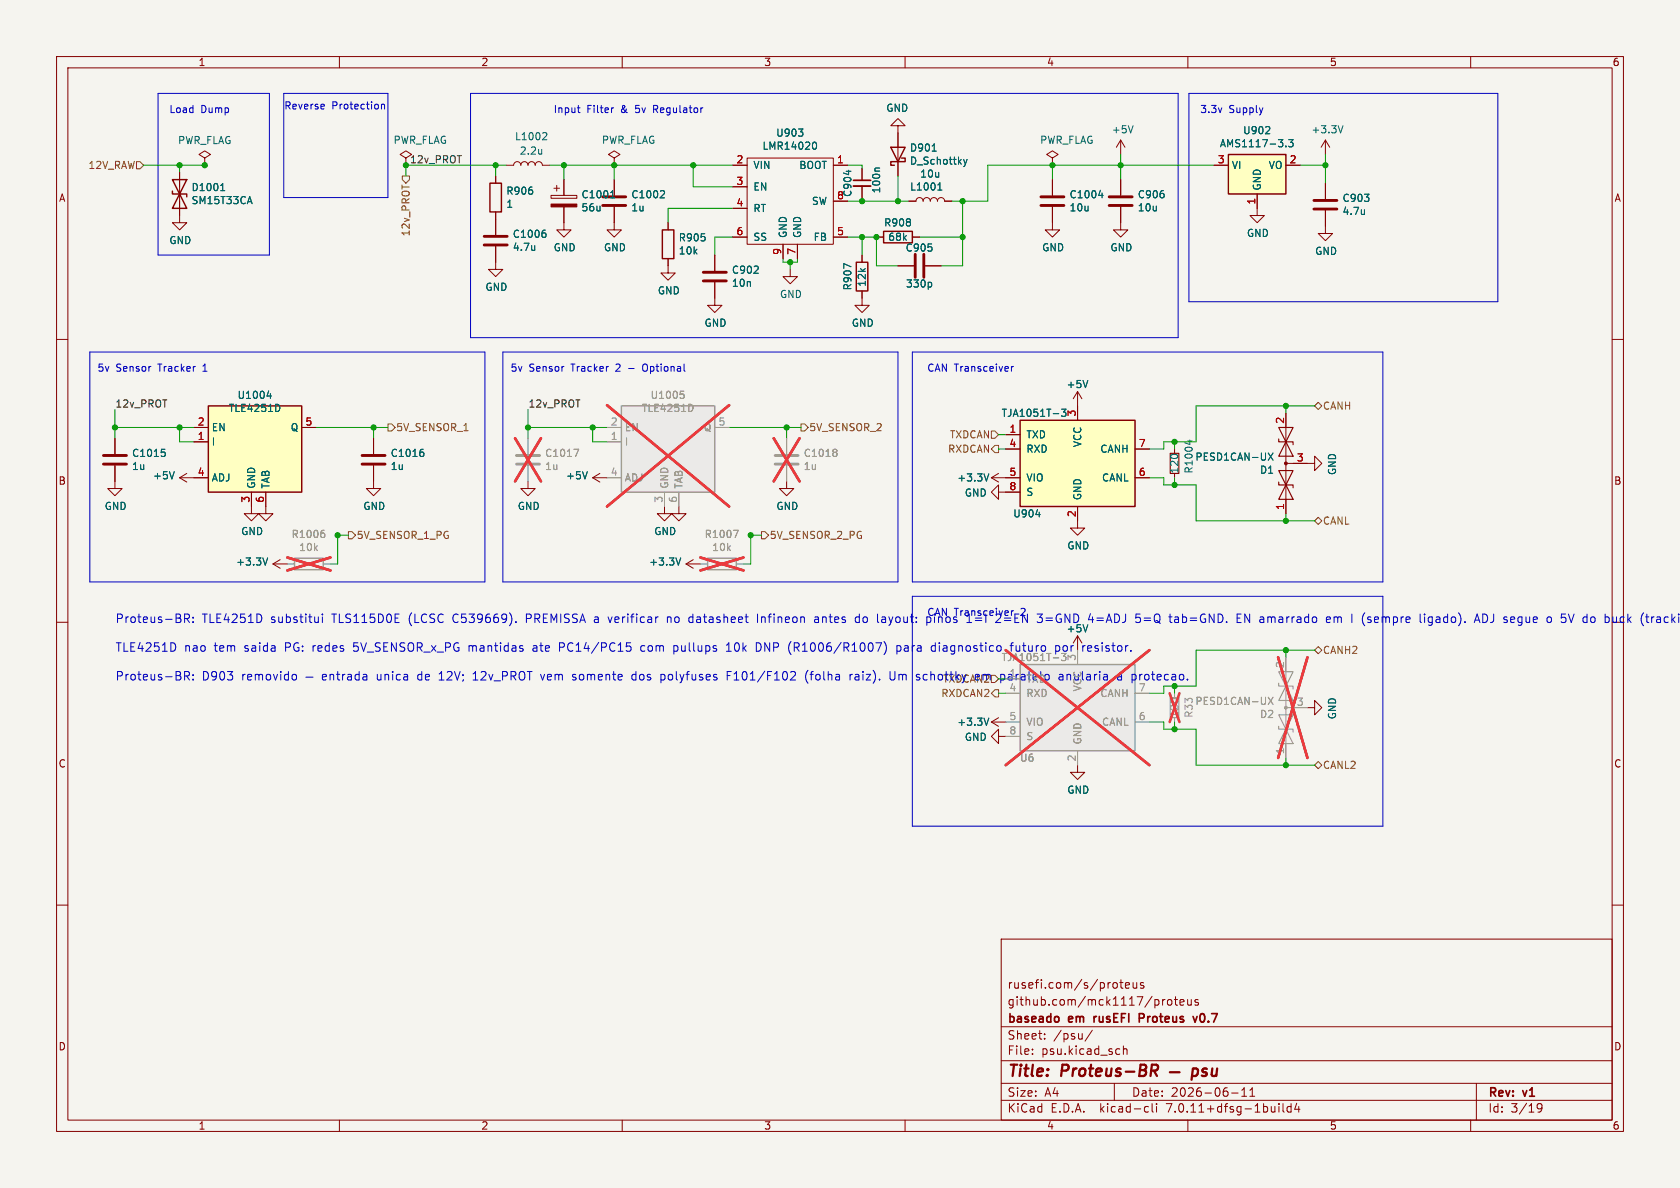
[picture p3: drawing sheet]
<svg xmlns="http://www.w3.org/2000/svg" width="297mm" height="210mm" viewBox="0 0 297 210" stroke-linecap="round" stroke-linejoin="round" font-family="sans-serif">
<path d="M0 0h297v210h-297z" fill="#f5f4ef" stroke="#f5f4ef" stroke-width=".18"/>
<g fill="none" stroke="#840000" stroke-width=".18">
<path d="M10 10h277v190h-277zM12 12h273v186h-273zM60 10v2M110 10v2M160 10v2M210 10v2M260 10v2M31.7 30.5v8.9h1.3l-1.3 1.2-1.2-1.2h1.2M36.2 27.9l1-.6-1-.6-1 .6 1 .6v1.3M36.2 29.2h.1M71.8 27.9l1-.6-1-.6-1.1 .6 1.1 .6v1.3M71.8 29.2h.1"/>
<path d="M87.6 31.1v1.3M87.6 37.5v4M89.5 29.2h1.3a.64 .64 0 0 1 .6-.6 .64 .64 0 0 1 .7 .6 .64 .64 0 0 1 .6-.6 .64 .64 0 0 1 .6 .6 .64 .64 0 0 1 .7-.6 .64 .64 0 0 1 .6 .6 .64 .64 0 0 1 .6-.6 .64 .64 0 0 1 .7 .6h1.3M97.4 34.5h4.6v.6h-4.6zM97.9 33.3h1M98.4 32.8v1M99.7 36.6v4h1.3l-1.3 1.3-1.3-1.3h1.3M99.7 31.8v2.7M108.6 36.6v4h1.3l-1.3 1.3-1.3-1.3h1.3M108.6 27.9l1-.6-1-.6-1 .6 1 .6v1.3M108.6 29.2h.1M108.6 31.8v2.7"/>
<path d="M118.1 39.4v1.2M129.5 29.2h2.6M129.5 33h2.6M129.5 36.8h2.6M132.1 27.9h15.2v15.3h-15.2zM147.3 35.6h2.6M147.3 29.2h2.6M152.4 29.8v2.1M152.4 32.9v2M158.7 22.2h1.3l-1.3-1.2-1.2 1.2h1.2v8.9M160.7 35.6h1.2a.64 .64 0 0 1 .7-.7 .64 .64 0 0 1 .6 .7 .64 .64 0 0 1 .6-.7 .64 .64 0 0 1 .7 .7 .64 .64 0 0 1 .6-.7 .64 .64 0 0 1 .6 .7 .64 .64 0 0 1 .7-.7 .64 .64 0 0 1 .6 .7h1.3M186.1 27.9l1-.6-1-.6-1.1 .6 1.1 .6v1.3"/>
<path d="M186.1 29.2h.1M186.1 36.6v4h1.2l-1.2 1.3-1.3-1.3h1.3M186.1 31.8v2.7M198.1 36.6v4h1.3l-1.3 1.3-1.3-1.3h1.3M198.1 24.8l-.7 1.2M198.1 24.8v2.5M198.1 31.8v2.7M198.1 24.8l.8 1.2M214.6 29.2h2.6M222.2 34.3v3.8h1.3l-1.3 1.3-1.2-1.3h1.2M227.3 29.2h2.6M234.3 37.2v4.1h1.3l-1.3 1.2-1.3-1.2h1.3"/>
<path d="M234.3 24.8l-.7 1.2M234.3 24.8v2.5M234.3 32.4v2.8M234.3 24.8l.8 1.2M10 60h2M87.6 43.6v4h1.3l-1.3 1.3-1.2-1.3h1.2M118.1 45.7v2.6h1.3l-1.3 1.2-1.3-1.2h1.3M126.4 49.9v4.1h1.2l-1.2 1.2-1.3-1.2h1.3M126.4 45.1v2.8M129.5 41.9h2.6M138.4 43.2v2.5M139.7 47.6v1.3h1.3l-1.3 1.3-1.3-1.3h1.3"/>
<path d="M141 43.2v2.5M147.3 41.9h2.6M152.4 51.4v2.6h1.3l-1.3 1.2-1.3-1.2h1.3M152.4 45.1v1.3M154.9 41.9h1.3M158.7 47h2.8M161.3 41.9h1.3M163.6 47h2.8M285 60h2M20.3 77.5v2.8M34.3 78.1h2.5M34.3 75.6h2.5"/>
<path d="M53.3 75.6h2.6M66 77.5v2.8M177.8 76.8h2.5M177.8 79.4h2.5M190.5 69.2v5.1M190.5 69.2l-.8 1.3M190.5 69.2l.8 1.3M200.7 79.4h2.5M207.6 79.4v.7M227.3 73v17.8M20.3 82.3v4.1h1.3l-1.3 1.2-1.3-1.2h1.3M31.7 84.5h5.1"/>
<path d="M31.7 84.5l1.3 .7M33 83.7l-1.3 .8M44.4 87v3.8h1.3l-1.3 1.3-1.2-1.3h1.2M47 87v3.8h1.3l-1.3 1.3-1.3-1.3h1.3M48.3 99.7h2.5M48.3 99.7l1.2 .8M49.5 98.9l-1.2 .8M66 82.3v4.1h1.3l-1.3 1.2-1.2-1.2h1.2M93.3 85.1v1.3h1.3l-1.3 1.2-1.2-1.2h1.2M104.8 84.5h2.5M104.8 84.5l1.2 .7M106 83.7l-1.2 .8"/>
<path d="M117.5 89.5v1.3h1.2l-1.2 1.3-1.3-1.3h1.3M120 89.5v1.3h1.3l-1.3 1.3-1.3-1.3h1.3M121.3 99.7l1.3 .8M121.3 99.7h2.5M122.6 98.9l-1.3 .8M139.1 85.1v1.3h1.2l-1.2 1.2-1.3-1.2h1.3M175.3 84.5l1.2 .7M175.3 84.5h5M176.5 87v-1.3l-1.2 1.3 1.2 1.3v-1.3h3.8M176.5 83.7l-1.2 .8M190.5 89.5v3.8h1.3l-1.3 1.3-1.3-1.3h1.3M200.7 84.5h2.5"/>
<path d="M207.6 83.7v.8M227.3 81.9h5.1v1.3l1.3-1.3-1.3-1.3v1.3M10 110h2M190.5 112.4l-.8 1.3M190.5 112.4v2.5M190.5 112.4l.8 1.3M175.3 127.6l1.2 .8M175.3 127.6h2.5M176.5 130.2v-1.3l-1.2 1.3 1.2 1.2v-1.2h1.3M176.5 126.9l-1.2 .7M190.5 135.3v1.2h1.3l-1.3 1.3-1.3-1.3h1.3M231.1 125.1h1.3v1.3l1.3-1.3-1.3-1.3v1.3"/>
<path d="M10 160h2M285 160h2M177 166h108v32h-108zM197.5 173.8v.8M198 173.7h.5M198.2 173.2v1.3l.3 .2M199 174.2l.7-.1-.1-.3-.4-.1-.2 .2v.7h.6M200.3 173.7l.1 .9 .3 .1 .3-.1M201 173.7v1M202.2 173.8l-.4-.1-.2 .2 .1 .2 .5 .2v.3h-.6M205.5 176.7v1M206 176.7l-.3 .1-.2 .2"/>
<path d="M206.5 176.8l.4-.1 .3 .3v.4l-.3 .3-.4-.1-.1-.2v-.4zM207.6 176.7h.6M207.8 176.2v1.3l.4 .2M208.6 177.2l.7-.1-.1-.3-.4-.1-.2 .2 .1 .7h.5M210 176.7v.9l.4 .1 .2-.1M210.6 176.7v1M211.8 176.8l-.3-.1-.3 .2 .1 .2 .5 .2v.3h-.6M60 198v2M110 198v2M160 198v2M177 194.5h108M177 191.5h108"/>
<path d="M177 187.5h108M177 181.5h108M182.5 186.3v.1M182.5 185.5v.1M184.7 183.6v.1M184.7 182.8v.1M193.1 182.1l-1.3 2M197 191.5v3M197.8 185.4l.2 .1M198 186.3l-.2 .1M198.6 184.9v1.5M198.6 185.5l.2-.1 .4 .1v.9"/>
<path d="M202.6 195.6l.4 .1M203 196.5l-.4 .1M203.7 195.1v1.3l.2 .2M204.5 195.1v.1M204.5 195.6v1M210 198v2M217.7 193.2h1.2M219.5 193.8h.9M219.5 192.7l.5-.4v1.5M221 193.8h.8M221 192.7l.4-.4v1.5M226.1 195.1v.1"/>
<path d="M226.1 195.6v1M226.8 195.1v1.3l.2 .2M228.2 195.7l-.4-.1-.3 .3v.4l.2 .2h.5M228.2 195.1v1.5M229.2 195l-.3 1.1h.9M229.6 195.6v1M260 198v2M261 191.5v6.5M271.7 195.4l.3-.3 .5 .1a.99 .99 0 0 1-.3 1.4h-.3M271.7 195.7l.3 .3h.5l.1-.3"/>
</g>
<path d="M203.6 188.2l1 .1a.58 .58 0 0 1-.3 1h-.8M204 189.3l.5 .9M206.8 189.5h1.7M210.9 189l.2-.1 .5 .1 .2 .3-.1 .5a.66 .66 0 0 1-1 .3M210.9 188.9l-.3 2M213.4 189a.49 .49 0 0 0-.8 .3v.1l.7 .2v.2l-.1 .3-.2 .1-.5-.1M214.3 188.9v1.2a.57 .57 0 0 0 .7-.1M215.2 188.9l-.2 1.3" fill="none" stroke="#840000" stroke-width=".4"/>
<path d="M150.9 31.9h3M187.1 179.8v.7M193.4 179.7v1M193.5 179.8l-.1 .2M202.1 179.3l-.7-.1v1.5M202.1 179.9l-.7 .1M210.9 179.7l.4 1 .3-1M212.2 179.5v.9" fill="none" stroke="#840000" stroke-width=".3"/>
<g fill="none" stroke="#006464" stroke-width=".18">
<path d="M39 33.7h.7M39.1 32.7l.3-.3v1.3M44.1 34.7l.5 1.3M95.8 26.4v.8M95.8 27.1l-.1 .1M96.1 23.4l.5 .1 .1 .3-.8 .9h.8M107.9 35h.8M108.1 34l.2-.3v1.3M117.2 33.7l.3 .2-.1 .3-.7 .8h.8M141.2 22.8h.7l-.4 .5M141.9 23.4v.6M143.8 25.2l.1-.1a.68 .68 0 0 1 .5 .7 .68 .68 0 0 1-.5 .6l-.1-.1"/>
<path d="M150 30.1v.8M155.5 29.7h-.6l-.2 .2M164.8 26.7h.7M165.8 33.6h.7M165.9 32.6l.3-.3v1.3M170.4 28.2l.3 .8M170.7 29l-.3 .5M171 28.2l-.3 .8M194.2 34.5h.8M194.8 34.1v.9M200.3 22.2l-.4 1.3M223.7 23.6h.8"/>
<path d="M224.4 22.5v.4M227.3 25.8v.2M227.8 24.7h.8l-.4 .5 .3 .1v.5l-.1 .2-.6-.2M237.4 22.2l-.4 1.3M241.2 37.1v.8M241.2 37.8v.1M94.5 43.4v.9M94.5 44.1v.1M96.2 40.7h.2M96.3 41.2l.2 .2v.3l-.2 .3M150.4 47.2l-1.2-.6v.9M164.5 49.9l.2 .2v.4l-.2 .2"/>
<path d="M28.6 79.4h.6M29 79.9l.2 .2v.3l-.2 .3M47.2 70h.8M47.8 69.6v.8M49.2 71.5l.3 .5-.3 .7M74.6 79.4h.2M74.7 79.9l.2 .2v.3l-.2 .3M187.7 72.3h.7l-.4 .5 .3 .1 .1 .2M188.4 73.4l-.2 .2-.5-.1M192.3 67.3l-.4 1.2M209.9 78h.9M210.3 77.8v.8"/>
<path d="M30.8 83.4l-.4 1.3M47.3 98.6l-.4 1.3M103.8 83.4l-.4 1.3M120.3 98.6l-.4 1.3M174.8 83.8l-.4 1.2M183.1 91h.8M224.2 80.1l.9 1.3M225.1 80.1l-.9 1.3M192.3 110.4l-.4 1.3M174.8 126.9l-.4 1.3"/>
</g>
<path d="M91.3 82h4.1M91.3 80.5h4.1M137 82h4.1M137 80.5h4.1" fill="none" stroke="#9c9b98" stroke-width=".51"/>
<g fill="none" stroke="#9c9b98" stroke-width=".18">
<path d="M93.3 77.5v2.8M107.3 78.1h2.6M107.3 75.6h2.6M126.4 75.6h2.5M139.1 77.5v2.8M50.8 99.7h1.3M57.1 99.7h1.3M93.3 82.3v2.8M107.3 84.5h2.6M117.5 87v2.5M120 87v2.5M123.8 99.7h1.3"/>
<path d="M130.2 99.7h1.2M139.1 82.3v2.8M190.5 114.9v2.6M227.3 116.2v17.8M177.8 120h2.5M177.8 122.6h2.5M177.8 127.6h2.5M177.8 130.2h2.5M190.5 132.7v2.6M200.7 122.6h2.5M200.7 127.6h2.5M207.6 122.6v.7"/>
<path d="M207.6 126.9v.7M227.3 125.1h3.8"/>
</g>
<path d="M101.5 79.4h.8l-.5 1.3M120.3 69.2h.6M120.4 69.6h.3l.3 .3-.2 .5h-.4M122.3 71.5l.2 .5-.2 .7M147.7 79.4l.3 .3-.3 .3 .3 .2v.2l-.3 .3M57.1 93.7h.2M57.2 94.2l.2 .3v.3l-.2 .2M129.7 93.7h.8l-.5 1.3M187.7 115.5h.7l-.4 .5 .3 .1 .1 .1M188.4 116.5l-.2 .3-.5-.1M224.2 123.3l.9 1.2M225.1 123.3l-.9 1.2" fill="none" stroke="#939391" stroke-width=".18"/>
<g fill="none" stroke="#eb3a3d" stroke-width=".46">
<path d="M91.1 77.5l4.5 7.6M95.6 77.5l-4.5 7.6M107.3 71.6l21.6 17.9M128.9 71.6l-21.6 17.9M136.8 77.5l4.6 7.6M141.4 77.5l-4.6 7.6M50.8 98.6l7.6 2.2M58.4 98.6l-7.6 2.2M123.8 98.6l7.6 2.2M131.4 98.6l-7.6 2.2M177.8 114.9l25.4 20.4M203.2 114.9l-25.4 20.4"/>
<path d="M226 116.2l5.1 17.8M231.1 116.2l-5.1 17.8M206.8 122.6l1.7 5M208.5 122.6l-1.7 5"/>
</g>
<g fill="none" stroke="#840000" stroke-width=".51">
<path d="M106.6 36.3h4M106.6 34.8h4M184 36.3h4.1M184 34.8h4.1M196.1 36.3h4.1M196.1 34.8h4.1M232.3 37h4M232.3 35.4h4M85.6 43.3h4.1M85.6 41.8h4.1M124.3 49.7h4.1M124.3 48.1h4.1"/>
<path d="M161.8 45v4M163.3 45v4M18.3 82h4.1M18.3 80.5h4.1M64 82h4.1M64 80.5h4.1"/>
</g>
<g fill="#ebeae8" stroke="#ebeae8" stroke-width=".18">
<path d="M109.9 71.8h16.5v15.2h-16.5z"/>
<path d="M180.3 117.5h20.4v15.2h-20.4z"/>
</g>
<path d="M109.9 71.8h16.5v15.2h-16.5zM52.1 98.7h5v2h-5zM125.1 98.7h5.1v2h-5.1zM180.3 117.5h20.4v15.2h-20.4z" fill="none" stroke="#9c9b98" stroke-width=".25"/>
<path d="M226.1 118.7l2.5 5.1h-2.5l2.5-5.1zM206.9 123.3h1.5v3.6h-1.5zM226.1 128.4v.5h2.5v.5M226.1 120.8v.5h2.5v.5M226.1 126.4h2.5l-2.5 5h2.5z" fill="none" stroke="#9c9b98" stroke-width=".2"/>
<circle cx="227.3" cy="125.1" r=".25" fill="#9c9b98" stroke="#9c9b98" stroke-width=".18"/>
<path d="M226.1 77.6v.5h2.5v.5M226.1 75.6l2.5 5h-2.5l2.5-5zM206.9 80.1h1.5v3.6h-1.5zM226.1 85.2v.5h2.5v.5M226.1 83.2h2.5l-2.5 5.1h2.5z" fill="none" stroke="#840000" stroke-width=".2"/>
<g fill="#840000" stroke="#840000" stroke-width=".18">
<path d="M97.4 36.1h4.6v.5h-4.6z"/>
<circle cx="227.3" cy="81.9" r=".25"/>
</g>
<g fill="#ffffc2" stroke="#ffffc2" stroke-width=".18">
<path d="M36.8 71.8h16.5v15.2h-16.5z"/>
<path d="M180.3 74.3h20.4v15.2h-20.4z"/>
<path d="M217.2 27.3h10.1v7h-10.1z"/>
</g>
<path d="M30.5 33.8v.5h2.5v.5M30.5 31.8l2.5 5h-2.5l2.5-5zM86.6 32.4h2v5.1h-2zM157.5 26h2.5l-1.3 2.6zM159.4 27.9h.6v.7h-2.5v.6h.6M217.2 27.3h10.1v7h-10.1zM117.1 40.6h2v5.1h-2zM151.4 46.4h2v5h-2zM156.2 40.9h5.1v2h-5.1zM36.8 71.8h16.5v15.2h-16.5zM180.3 74.3h20.4v15.2h-20.4z" fill="none" stroke="#840000" stroke-width=".25"/>
<path d="M150.9 32.9h3" fill="none" stroke="#840000" stroke-width=".33"/>
<g fill="none" stroke="#725600" stroke-width=".18">
<path d="M24.1 28.6h.7l.6 .6-.6 .6h-.7zM71.1 31.1h1.3v.7l-.6 .6-.7-.6zM68.6 74.9h.6l.6 .7-.6 .6h-.6zM141.6 74.9h.6l.7 .7-.7 .6h-.6zM175.3 79.4l.6-.7h.6v1.3h-.6zM175.3 76.2h.6l.6 .6-.6 .7h-.6zM232.4 71.8l.6-.7 .7 .7-.7 .6zM61.6 94h.6l.7 .6-.7 .7h-.6zM134.6 94h.7l.6 .6-.6 .7h-.7zM232.4 92.1l.6-.7 .7 .7-.7 .6zM232.4 114.9l.6-.6 .7 .6-.7 .7zM175.3 122.6l.6-.7h.6v1.3h-.6z"/>
<path d="M232.4 135.3l.6-.7 .7 .7-.7 .6z"/>
</g>
<g fill="none" stroke="#0000c2" stroke-width=".18">
<path d="M27.9 16.5h19.7v28.6h-19.7zM50.2 16.5h18.4v18.4h-18.4zM57.3 18.5v.2l-.6 .1M67.4 18.4v.9M67.4 18.5l.2-.1 .3 .1 .1 .8M83.2 16.5h125.1v43.2h-125.1zM102.1 19.1h.4M102.3 19.8l.2 .1M108.5 19.1h-.3M124.1 19.1h.2M210.2 16.5h54.6v36.8h-54.6zM15.9 62.2h69.8v40.7h-69.8z"/>
<path d="M88.9 62.2h69.8v40.7h-69.8zM113.8 64.4a.9 .9 0 0 0 0 1.2M161.3 62.2h83.2v40.7h-83.2zM178.8 64.8v.8M179.2 64.8l-.4 .2M30.9 113.8l.2 .5-.2 .6M32.6 109.3h.7l.2-.3-.1-.3-.2-.2h-.6v1.5M32.6 119.5l.7-.1 .2-.2-.1-.3-.2-.2h-.6v1.5M33 119.5l.5 .7M33 109.3l.5 .7M34.1 109.1v.2M34.1 109.9v.1"/>
<path d="M34.1 119.3v.1M51.9 119.2l.4 .1 .1 .2-.1 .6-.4 .1M54.1 119.7h1.2M56.3 109v1M56.3 109.9l-.2 .1M57 108.5v.2M57 109v1M57 119.7l.7-.1-.1-.3-.4-.1-.2 .2 .1 .7h.5M58.3 119.4l.3-.2 .3 .1 .1 .9M58.3 119.2v1M59.5 119.2h.6M59.7 118.7v1.3l.4 .2"/>
<path d="M60.6 119.2v1M61 119.2l-.3 .1-.1 .2M61.5 119.3h.6v.9M62.1 119.6h-.5a.29 .29 0 0 0-.2 .3 .29 .29 0 0 0 .2 .3l.5-.1M63.5 119.3l-.4-.1-.3 .3v.4l.1 .2h.6M63.5 118.7v1.5M64.2 119.3h.6v.9M64.8 119.6h-.5a.29 .29 0 0 0-.2 .3 .29 .29 0 0 0 .2 .3l.5-.1M77.9 118.9l-.3 .2M82.9 114.1v1M83 114.2l-.1 .1M84.1 118.7l-.5 .4"/>
<path d="M91.2 109.9v.1M94.7 114.1l-.4 .1M94.8 114.6h-.4a.29 .29 0 0 0-.2 .2 .29 .29 0 0 0 .2 .3h.4M95.6 119.2l.3 1 .4-1M98.9 114.4h.6M99.5 113.6h-.6v1.5M101.2 119.5l.1 .1 .5 .2M101.8 119.3l-.4-.1-.2 .2M107.5 109l.3 1M111.5 114.3v.7M112.4 119.3l-.4-.1-.3 .3v.4l.1 .2h.6M113.8 114.1h-.2l-.3 .3v.6l.5 .1"/>
<path d="M117 119.2h.3l.3 .3-.1 .6-.5 .1M118 109v1M118.4 109l-.4 .2M119.1 114.2l.5-.1 .2 .3M119.1 114.1v1.5M119.8 114.8l-.2 .3h-.5M121.9 110h.4M122.3 109l-.4 .1M128.4 115.1h.9M128.4 114.1l.4-.5v1.5M128.6 119.4h.5M129.3 118.7h-.7v1.5"/>
<path d="M133.7 113.6a.76 .76 0 0 1 .9 .8 .76 .76 0 0 1-.9 .7M133.9 108.5v1.5M134.6 109v1M134.7 109.1l-.1 .1M142.8 118.5a1.72 1.72 0 0 0 0 2.3M143.2 119.2h.6M143.6 118.7l-.2 .2v1.3M144.1 109.1h.5l.1 .9M144.7 109.4l-.5 .1a.29 .29 0 0 0-.2 .3 .29 .29 0 0 0 .2 .2h.5M150.3 119.2v1M150.7 119.2l-.3 .1-.1 .2M151.2 109.8l.3 .2h.4"/>
<path d="M151.6 119.2l-.4 .1M151.7 119.6h-.4a.29 .29 0 0 0-.2 .3 .29 .29 0 0 0 .2 .3h.4M151.9 109.1l-.4-.1-.3 .3M151.9 108.5v1.5M156.3 113.4a1.72 1.72 0 0 1 0 2.3M156.3 109l-.4 .1M156.4 109.5h-.3a.29 .29 0 0 0-.3 .3 .29 .29 0 0 0 .3 .2h.3M158.2 118.7l-.1 1.4-.5 .1-.3-.3M158.6 114.2l.4-.1 .3 .3v.4l-.2 .3h-.5M158.6 114.1v1.5M159.9 114.6v.5M161.3 105.4h83.2v40.7h-83.2z"/>
<path d="M163.2 119.9l.3 .3h.3M163.8 119.2h-.3l-.3 .3M163.8 109v1.5M164.6 109.3v.5l-.2 .2h-.6M165.2 114.1l.1 .1M165.3 113.6v1.5M165.3 115.1h-.1M166.1 113.6v.2M166.1 114.1v1M170.9 110h.9M172.4 109.7h1.2M176.8 109.2l-.8 .8h.9"/>
<path d="M177.6 109.7h1.1M177.6 109.3h1.1M178.6 114.1h.5M178.8 108v.8M179.1 113.6l-.3 .2v1.3M179.2 108h-.3M179.6 114.1l.1 1h.4l.2-.1M180.3 114.1v1M183.3 108.5h1l-.5 .6M184.1 109.2l.2 .2-.2 .6M184.9 109.7h1.2M184.9 109.3h1.2"/>
<path d="M186.8 114.1h.3l.2 .3v.6l-.5 .1M187.4 119.2h.3l.2 .2v.8M187.9 119.6h-.5M188.4 114.1l-.3 .1-.2 .2 .1 .6 .4 .1M188.6 119.4l.2-.2 .4 .1 .1 .9M188.6 119.2v1M192.5 114.1l.4 .1 .1 .3-.7 .1M192.9 115.1h-.4M193.9 109.7h1.2M193.9 109.3h1.2M198.1 119.2l.2 .2v.8M198.3 119.6h-.5"/>
<path d="M202.3 109.7h1.1M202.3 109.3h1.1M202.6 119.2l-.3 .3v.4l.3 .3M208.1 109l.2 .3v.7M208.3 109.4l-.5 .1M208.3 110h-.5M220.9 108.5v1.5l-.8-1.5v1.5M235.8 109.2l.5-.2 .2 .3M235.8 109v1M236.5 109.3l.2-.3 .4 .1v.9M236.5 109.3v.7M241.3 108.3l-.1 .1"/>
<path d="M241.8 110h.4M242 109l-.2 .3 .2 .2M243.5 109l.2 .4-.7 .1M243.6 110h-.1M252.8 109l.4 .1M253.2 110h-.4M253.2 109v1.3l-.1 .2h-.4M254.3 109l-.4 .1M254.4 109.5h-.3a.29 .29 0 0 0-.3 .3 .29 .29 0 0 0 .3 .2h.3M262.1 108.5a.76 .76 0 0 1 .9 .8 .76 .76 0 0 1-.9 .7M264.1 108.5v1.1a.48 .48 0 0 1-.6 .4M276.1 108.5h.7"/>
<path d="M276.2 109.1h.4l.2 .3-.1 .6h-.5M287.8 108.5v1.5M288.3 109l-.5 .6M294.5 109l-.3 .3v.5l.3 .2M34.1 120.1v.1M77.6 120.2h.9M83.6 120.2h.9M101.2 120.1h.6M187.9 120.1l-.5 .1M198.3 120.1l-.5 .1"/>
</g>
<g fill="none" stroke="#009600" stroke-width=".18">
<path d="M25.4 29.2h10.8M31.7 29.2v1.3M87.6 29.2v1.9M89.5 29.2h-17.7v1.9M97.2 29.2h32.3M99.7 29.2v2.6M108.6 29.2v2.6M122.6 29.2v3.8h6.9M129.5 36.8h-11.4v2.6M149.9 29.2h2.5v.6M149.9 35.6h10.8M152.4 34.9v.7"/>
<path d="M158.7 31.1v4.5M170.2 35.6v11.4h-3.8M186.1 29.2v2.6M198.1 27.3v4.5M214.6 29.2h-40v6.4h-6.3M229.9 29.2h4.4M234.3 27.3v5.1M129.5 41.9h-3.1v3.2M138.4 45.7v.7h2.6v-.7M139.7 46.4v1.2M149.9 41.9h5v5.1h3.8M152.4 41.9v3.2"/>
<path d="M162.6 41.9h7.6M20.3 75.6h14M20.3 72.4v5.1M31.7 75.6v2.5h2.6M55.9 75.6h12.7M66 75.6v1.9M93.3 75.6h14M93.3 72.4v5.1M104.8 75.6v2.5h2.5M128.9 75.6h12.7M139.1 75.6v1.9M176.5 76.8h1.3"/>
<path d="M176.5 79.4h1.3M207.6 78.1v1.3M227.3 71.8v1.2M232.4 71.8h-20.9v6.3h-5.8v1.3h-2.5M61.6 94.6h-1.9v5.1h-1.3M134.6 94.6h-1.9v5.1h-1.3M203.2 84.5h2.5v1.2h5.8v6.4h20.9M207.6 84.5v1.2M227.3 90.8v1.3M227.3 114.9v1.3M232.4 114.9h-20.9v6.4h-3.9v1.3M176.5 122.6h1.3"/>
<path d="M203.2 127.6h2.5v1.3h5.8v6.4h20.9M205.7 121.3v1.3h-2.5M207.6 127.6v1.3M227.3 134v1.3"/>
</g>
<g fill="#009600" stroke="#009600" stroke-width=".18">
<circle cx="186.1" cy="29.2" r=".46"/>
<circle cx="198.1" cy="29.2" r=".46"/>
<circle cx="158.7" cy="35.6" r=".46"/>
<circle cx="170.2" cy="35.6" r=".46"/>
<circle cx="154.9" cy="41.9" r=".46"/>
<circle cx="207.6" cy="85.7" r=".46"/>
<circle cx="234.3" cy="29.2" r=".46"/>
<circle cx="170.2" cy="41.9" r=".46"/>
<circle cx="207.6" cy="128.9" r=".46"/>
<circle cx="207.6" cy="121.3" r=".46"/>
<circle cx="227.3" cy="135.3" r=".46"/>
<circle cx="227.3" cy="114.9" r=".46"/>
<circle cx="227.3" cy="71.8" r=".46"/>
<circle cx="207.6" cy="78.1" r=".46"/>
<circle cx="227.3" cy="92.1" r=".46"/>
<circle cx="31.7" cy="75.6" r=".46"/>
<circle cx="66" cy="75.6" r=".46"/>
<circle cx="59.7" cy="94.6" r=".46"/>
<circle cx="20.3" cy="75.6" r=".46"/>
<circle cx="99.7" cy="29.2" r=".46"/>
<circle cx="139.1" cy="75.6" r=".46"/>
<circle cx="93.3" cy="75.6" r=".46"/>
<circle cx="104.8" cy="75.6" r=".46"/>
<circle cx="132.7" cy="94.6" r=".46"/>
<circle cx="87.6" cy="29.2" r=".46"/>
<circle cx="122.6" cy="29.2" r=".46"/>
<circle cx="152.4" cy="41.9" r=".46"/>
<circle cx="152.4" cy="35.6" r=".46"/>
<circle cx="139.7" cy="46.4" r=".46"/>
<circle cx="108.6" cy="29.2" r=".46"/>
<circle cx="31.7" cy="29.2" r=".46"/>
<circle cx="36.2" cy="29.2" r=".46"/>
<circle cx="71.8" cy="29.2" r=".46"/>
</g>
<g font-size="2.8" fill="#840000">
<text x="178" y="190.9">Title:</text>
<text x="187.7" y="190.9">Proteus-BR</text>
</g>
<g font-size="2.1" fill="#0000c2">
<text x="20.3" y="110.2">Proteus-BR:</text>
<text x="35.7" y="110.2">TLE4251D</text>
<text x="47.9" y="110.2">substitui</text>
<text x="58.9" y="110.2">TLS115D0E</text>
<text x="72.5" y="110.2">(LCSC</text>
<text x="80.5" y="110.2">C539669).</text>
<text x="93.5" y="110.2">PREMISSA a</text>
<text x="108.4" y="110.2">verificar</text>
<text x="118.9" y="110.2">no</text>
<text x="123" y="110.2">datasheet</text>
<text x="135.2" y="110.2">Infineon</text>
<text x="145.5" y="110.2">antes</text>
<text x="152.9" y="110.2">do</text>
<text x="156.9" y="110.2">layout:</text>
<text x="165.7" y="110.2">pinos</text>
<text x="173" y="110.2">1=I</text>
<text x="178.3" y="110.2">2=EN</text>
<text x="185.9" y="110.2">3=GND</text>
<text x="195" y="110.2">4=ADJ</text>
<text x="203.5" y="110.2">5=Q</text>
<text x="209.7" y="110.2">tab=GND.</text>
<text x="221.7" y="110.2">EN amarrado</text>
<text x="237.9" y="110.2">em</text>
<text x="242.5" y="110.2">I</text>
<text x="244.5" y="110.2">(sempre</text>
<text x="254.9" y="110.2">ligado).</text>
<text x="264.8" y="110.2">ADJ segue</text>
<text x="277.8" y="110.2">o</text>
<text x="280.5" y="110.2">5V do</text>
<text x="288.5" y="110.2">buck</text>
<text x="295" y="110.2">(tra</text>
<text x="20.3" y="115.3">TLE4251D</text>
<text x="32.5" y="115.3">nao</text>
<text x="37.9" y="115.3">tem</text>
<text x="43.4" y="115.3">saida</text>
<text x="50.7" y="115.3">PG: redes</text>
<text x="63" y="115.3">5V_SENSOR_x_PG</text>
<text x="83.6" y="115.3">mantidas</text>
<text x="95.1" y="115.3">ate</text>
<text x="99.9" y="115.3">PC14/PC15</text>
<text x="114.5" y="115.3">com</text>
<text x="120.4" y="115.3">pullups</text>
<text x="129.9" y="115.3">10k</text>
<text x="135.3" y="115.3">DNP (R1006/R1007)</text>
<text x="160.5" y="115.3">para</text>
<text x="166.8" y="115.3">diagnostico</text>
<text x="189" y="115.3">por</text>
<text x="193.9" y="115.3">resistor.</text>
<text x="20.3" y="120.4">Proteus-BR:</text>
<text x="35.7" y="120.4">D903</text>
<text x="42.8" y="120.4">removido</text>
<text x="67" y="120.4">unica</text>
<text x="74.4" y="120.4">de</text>
<text x="78.3" y="120.4">12V;</text>
<text x="84.5" y="120.4">12v_PROT</text>
<text x="96.7" y="120.4">vem</text>
<text x="102.4" y="120.4">somente</text>
<text x="113" y="120.4">dos</text>
<text x="118.3" y="120.4">polyfuses</text>
<text x="130.1" y="120.4">F101/F102</text>
<text x="144.2" y="120.4">(folha</text>
<text x="152.2" y="120.4">raiz).</text>
<text x="159.4" y="120.4">Um</text>
<text x="164.3" y="120.4">schottky</text>
<text x="179.4" y="120.4">paralelo</text>
<text x="190" y="120.4">anularia</text>
<text x="200.5" y="120.4">a</text>
</g>
<text font-size="2.1" fill="#939391" x="181" y="115.3">futuro</text>
<g font-size="2.1" fill="#009600">
<text x="174.9" y="120.4">em</text>
<text x="203.1" y="120.4">protecao.</text>
</g>
<g font-size="2.1" fill="#840000">
<text x="178" y="178">github.com/mck1117/proteus</text>
<text x="178" y="175">rusefi.com/s/proteus</text>
<text x="178" y="184">Sheet:</text>
<text x="178" y="181.2">baseado</text>
<text x="186.2" y="184">/psu/</text>
<text x="189" y="181.2">em</text>
<text x="194.1" y="181.2">rusEFI</text>
<text x="202.7" y="181.2">Proteus</text>
<text x="212.9" y="181.2">v0.7</text>
<text x="178" y="186.7">File:</text>
<text x="184.1" y="186.7">psu.kicad_sch</text>
<text x="178" y="196.9">KiCad</text>
<text x="178" y="194.1">Size:</text>
<text x="184.7" y="194.1">A4</text>
<text x="185.7" y="196.9">E.D.A.</text>
<text x="194.6" y="196.9">kicad-cli</text>
<text x="200" y="194.1">Date:</text>
<text x="206.5" y="196.9">7.0.11+dfsg-1build4</text>
<text x="207" y="194.1">2026-06-11</text>
<text x="263" y="194.3">Rev:</text>
<text x="263" y="196.9">Id:</text>
<text x="267.1" y="196.9">3/19</text>
<text x="269.4" y="194.3">v1</text>
</g>
<g font-size="1.8" fill="#840000">
<text x="35" y="11.9">1</text>
<text x="85" y="11.9">2</text>
<text x="135" y="11.9">3</text>
<text x="185" y="11.9">4</text>
<text x="235" y="11.9">5</text>
<text x="285" y="11.9">6</text>
<text x="10.3" y="35.9">A</text>
<text x="285.3" y="35.9">A</text>
<text x="10.3" y="85.9">B</text>
<text x="285.3" y="85.9">B</text>
<text x="10.3" y="135.9">C</text>
<text x="285.3" y="135.9">C</text>
<text x="10.3" y="185.9">D</text>
<text x="285.3" y="185.9">D</text>
<text x="35" y="199.9">1</text>
<text x="85" y="199.9">2</text>
<text x="135" y="199.9">3</text>
<text x="185" y="199.9">4</text>
<text x="235" y="199.9">5</text>
<text x="285" y="199.9">6</text>
</g>
<g font-size="1.8" fill="#0000c2">
<text x="29.8" y="20.1">Load</text>
<text x="35.5" y="20.1">Dump</text>
<text x="50.2" y="19.4">Reverse</text>
<text x="58.7" y="19.4">Protection</text>
<text x="97.8" y="20.1">Input</text>
<text x="103.7" y="20.1">Filter</text>
<text x="109.9" y="20.1">&amp;</text>
<text x="112.6" y="20.1">5v</text>
<text x="116" y="20.1">Regulator</text>
<text x="212.1" y="20.1">3.3v</text>
<text x="217.3" y="20.1">Supply</text>
<text x="17.1" y="65.8">5v</text>
<text x="20.5" y="65.8">Sensor</text>
<text x="28.1" y="65.8">Tracker</text>
<text x="36.1" y="65.8">1</text>
<text x="90.2" y="65.8">5v</text>
<text x="93.5" y="65.8">Sensor</text>
<text x="101.1" y="65.8">Tracker</text>
<text x="109.2" y="65.8">2</text>
<text x="111.5" y="65.8">-</text>
<text x="114.3" y="65.8">Optional</text>
<text x="163.8" y="65.8">CAN Transceiver</text>
<text x="163.8" y="109">CAN Transceiver</text>
<text x="180.6" y="109">2</text>
<text x="166.6" y="120.9">TXDCAN2</text>
</g>
<g font-size="1.8" fill="#006464">
<text x="156.6" y="20">GND</text>
<text x="196.5" y="23.8">+5V</text>
<text x="219.7" y="23.9">U902</text>
<text x="231.8" y="23.8">+3.3V</text>
<text x="31.4" y="25.7">PWR_FLAG</text>
<text x="69.5" y="25.6">PWR_FLAG</text>
<text x="90.9" y="25">L1002</text>
<text x="91.8" y="27.5">2.2u</text>
<text x="106.3" y="25.6">PWR_FLAG</text>
<text x="134.7" y="26.7">LMR14020</text>
<text x="137.1" y="24.4">U903</text>
<text x="160.8" y="27">D901</text>
<text x="160.8" y="29.3">D_Schottky</text>
<text x="183.8" y="25.6">PWR_FLAG</text>
<text x="215.6" y="26.2">AMS1117-3.3</text>
<text x="33.8" y="34">D1001</text>
<text x="89.4" y="34.6">R906</text>
<text x="102.7" y="35.3">C1001</text>
<text x="111.5" y="35.3">C1002</text>
<text x="133.1" y="30.1">VIN</text>
<text x="133.1" y="33.9">EN</text>
<text x="141.2" y="30.1">BOOT</text>
<text x="150.7" y="34.9" transform="rotate(-90 150.7 34.9)">C904</text>
<text x="155.8" y="34.3" transform="rotate(-90 155.8 34.3)">100n</text>
<text x="160.8" y="33.9">L1001</text>
<text x="162.6" y="31.6">10u</text>
<text x="189" y="35.3">C1004</text>
<text x="201.1" y="35.3">C906</text>
<text x="217.7" y="30.1">VI</text>
<text x="223.1" y="33.8" transform="rotate(-90 223.1 33.8)">GND</text>
<text x="224.2" y="30.1">VO</text>
<text x="237.2" y="35.9">C903</text>
<text x="33.8" y="36.3">SM15T33CA</text>
<text x="89.4" y="36.9">1</text>
<text x="102.7" y="37.6">56u</text>
<text x="111.5" y="37.6">1u</text>
<text x="133.1" y="37.7">RT</text>
<text x="143.4" y="36.4">SW</text>
<text x="156.2" y="40.2">R908</text>
<text x="189" y="37.6">10u</text>
<text x="201.1" y="37.6">10u</text>
<text x="237.2" y="38.2">4.7u</text>
<text x="29.8" y="43.4">GND</text>
<text x="90.6" y="42.2">C1006</text>
<text x="90.6" y="44.6">4.7u</text>
<text x="97.8" y="44.6">GND</text>
<text x="106.7" y="44.6">GND</text>
<text x="119.9" y="42.9">R905</text>
<text x="119.9" y="45.2">10k</text>
<text x="133.1" y="42.8">SS</text>
<text x="139.3" y="42.2" transform="rotate(-90 139.3 42.2)">GND</text>
<text x="141.8" y="42.2" transform="rotate(-90 141.8 42.2)">GND</text>
<text x="143.7" y="42.8">FB</text>
<text x="156.9" y="42.8">68k</text>
<text x="160" y="44.7">C905</text>
<text x="184.1" y="44.6">GND</text>
<text x="196.2" y="44.6">GND</text>
<text x="220.3" y="42.1">GND</text>
<text x="232.4" y="45.3">GND</text>
<text x="85.7" y="51.6">GND</text>
<text x="116.2" y="52.2">GND</text>
<text x="129.3" y="48.6">C902</text>
<text x="129.3" y="50.9">10n</text>
<text x="137.8" y="52.9">GND</text>
<text x="150.7" y="51.4" transform="rotate(-90 150.7 51.4)">R907</text>
<text x="153.3" y="50.8" transform="rotate(-90 153.3 50.8)">12k</text>
<text x="160.1" y="51">330p</text>
<text x="124.5" y="58">GND</text>
<text x="150.5" y="58">GND</text>
<text x="41.9" y="70.7">U1004</text>
<text x="188.5" y="68.8">+5V</text>
<text x="37.3" y="76.4">EN</text>
<text x="40.4" y="73">TLE4251D</text>
<text x="51.3" y="76.4">Q</text>
<text x="177" y="73.9">TJA1051T-3</text>
<text x="181.4" y="77.7">TXD</text>
<text x="23.3" y="83.3">1u</text>
<text x="23.3" y="81">C1015</text>
<text x="37.3" y="79">I</text>
<text x="69" y="83.3">1u</text>
<text x="69" y="81">C1016</text>
<text x="181.4" y="80.2">RXD</text>
<text x="191.4" y="79.1" transform="rotate(-90 191.4 79.1)">VCC</text>
<text x="194.4" y="80.2">CANH</text>
<text x="208.5" y="83.8" transform="rotate(-90 208.5 83.8)">120</text>
<text x="211" y="83.8" transform="rotate(-90 211 83.8)">R1004</text>
<text x="211.2" y="81.6">PESD1CAN-UX</text>
<text x="222.7" y="83.9">D1</text>
<text x="27" y="84.9">+5V</text>
<text x="37.3" y="85.3">ADJ</text>
<text x="45.3" y="86.5" transform="rotate(-90 45.3 86.5)">GND</text>
<text x="47.9" y="86.5" transform="rotate(-90 47.9 86.5)">TAB</text>
<text x="100" y="84.9">+5V</text>
<text x="169.1" y="85.3">+3.3V</text>
<text x="170.5" y="88">GND</text>
<text x="181.4" y="85.3">VIO</text>
<text x="181.4" y="87.9">S</text>
<text x="191.4" y="88.5" transform="rotate(-90 191.4 88.5)">GND</text>
<text x="194.7" y="85.3">CANL</text>
<text x="236.4" y="84.1" transform="rotate(-90 236.4 84.1)">GND</text>
<text x="18.4" y="90.3">GND</text>
<text x="42.5" y="94.8">GND</text>
<text x="64.1" y="90.3">GND</text>
<text x="91.4" y="90.3">GND</text>
<text x="115.6" y="94.8">GND</text>
<text x="137.2" y="90.3">GND</text>
<text x="179" y="91.7">U904</text>
<text x="41.7" y="100.2">+3.3V</text>
<text x="114.7" y="100.2">+3.3V</text>
<text x="188.6" y="97.3">GND</text>
<text x="188.5" y="112">+5V</text>
<text x="169.1" y="128.5">+3.3V</text>
<text x="170.5" y="131.2">GND</text>
<text x="236.4" y="127.3" transform="rotate(-90 236.4 127.3)">GND</text>
<text x="188.6" y="140.5">GND</text>
</g>
<g font-size="1.8" fill="#0f0f0f">
<text x="72.4" y="28.9">12v_PROT</text>
<text x="20.3" y="72.1">12v_PROT</text>
<text x="93.3" y="72.1">12v_PROT</text>
</g>
<g font-size="1.8" fill="#a90000">
<text x="130.1" y="29">2</text>
<text x="147.9" y="29">1</text>
<text x="215.2" y="29">3</text>
<text x="227.9" y="29">2</text>
<text x="130.1" y="32.8">3</text>
<text x="147.9" y="35.3">8</text>
<text x="130.1" y="36.6">4</text>
<text x="130.1" y="41.7">6</text>
<text x="147.9" y="41.7">5</text>
<text x="222" y="36.3" transform="rotate(-90 222 36.3)">1</text>
<text x="138.2" y="45.2" transform="rotate(-90 138.2 45.2)">9</text>
<text x="140.7" y="45.2" transform="rotate(-90 140.7 45.2)">7</text>
<text x="34.9" y="77.9">1</text>
<text x="34.9" y="75.3">2</text>
<text x="53.9" y="75.3">5</text>
<text x="178.4" y="76.6">1</text>
<text x="190.2" y="73.7" transform="rotate(-90 190.2 73.7)">3</text>
<text x="227.1" y="75" transform="rotate(-90 227.1 75)">2</text>
<text x="178.4" y="79.1">4</text>
<text x="201.2" y="79.1">7</text>
<text x="229.2" y="81.7">3</text>
<text x="34.9" y="84.2">4</text>
<text x="44.2" y="89" transform="rotate(-90 44.2 89)">3</text>
<text x="46.7" y="89" transform="rotate(-90 46.7 89)">6</text>
<text x="178.4" y="84.2">5</text>
<text x="178.4" y="86.7">8</text>
<text x="201.2" y="84.2">6</text>
<text x="190.2" y="91.5" transform="rotate(-90 190.2 91.5)">2</text>
<text x="227.1" y="90.2" transform="rotate(-90 227.1 90.2)">1</text>
</g>
<g font-size="1.8" fill="#725600">
<text x="15.5" y="30.1">12V_RAW</text>
<text x="72.6" y="41.9" transform="rotate(-90 72.6 41.9)">12v_PROT</text>
<text x="70" y="76.4">5V_SENSOR_1</text>
<text x="143" y="76.4">5V_SENSOR_2</text>
<text x="167.8" y="77.7">TXDCAN</text>
<text x="233.8" y="72.6">CANH</text>
<text x="167.5" y="80.2">RXDCAN</text>
<text x="63" y="95.5">5V_SENSOR_1_PG</text>
<text x="136" y="95.5">5V_SENSOR_2_PG</text>
<text x="233.8" y="92.9">CANL</text>
<text x="233.8" y="115.8">CANH2</text>
<text x="166.3" y="123.4">RXDCAN2</text>
<text x="233.8" y="136.1">CANL2</text>
</g>
<g font-size="1.8" fill="#939391">
<text x="114.9" y="70.7">U1005</text>
<text x="110.4" y="76.4">EN</text>
<text x="113.4" y="73">TLE4251D</text>
<text x="124.3" y="76.4">Q</text>
<text x="96.3" y="83.3">1u</text>
<text x="96.3" y="81">C1017</text>
<text x="110.4" y="79">I</text>
<text x="142" y="83.3">1u</text>
<text x="142" y="81">C1018</text>
<text x="110.4" y="85.3">ADJ</text>
<text x="118.3" y="86.5" transform="rotate(-90 118.3 86.5)">GND</text>
<text x="120.9" y="86.5" transform="rotate(-90 120.9 86.5)">TAB</text>
<text x="51.5" y="95.3">R1006</text>
<text x="124.5" y="95.3">R1007</text>
<text x="52.8" y="97.6">10k</text>
<text x="125.8" y="97.6">10k</text>
<text x="177" y="117.1">TJA1051T-3</text>
<text x="181.4" y="120.9">TXD</text>
<text x="181.4" y="123.4">RXD</text>
<text x="191.4" y="122.3" transform="rotate(-90 191.4 122.3)">VCC</text>
<text x="194.4" y="123.4">CANH</text>
<text x="211.2" y="124.8">PESD1CAN-UX</text>
<text x="181.4" y="128.5">VIO</text>
<text x="181.4" y="131">S</text>
<text x="191.4" y="131.7" transform="rotate(-90 191.4 131.7)">GND</text>
<text x="194.7" y="128.5">CANL</text>
<text x="208.5" y="127" transform="rotate(-90 208.5 127)">120</text>
<text x="211" y="127" transform="rotate(-90 211 127)">R33</text>
<text x="222.7" y="127.1">D2</text>
<text x="180.2" y="134.8">U6</text>
</g>
<g font-size="1.8" fill="#a5a4a2">
<text x="107.9" y="77.9">1</text>
<text x="107.9" y="75.3">2</text>
<text x="126.9" y="75.3">5</text>
<text x="107.9" y="84.2">4</text>
<text x="117.2" y="89" transform="rotate(-90 117.2 89)">3</text>
<text x="119.8" y="89" transform="rotate(-90 119.8 89)">6</text>
<text x="178.4" y="119.8">1</text>
<text x="190.2" y="116.9" transform="rotate(-90 190.2 116.9)">3</text>
<text x="227.1" y="118.2" transform="rotate(-90 227.1 118.2)">2</text>
<text x="178.4" y="122.3">4</text>
<text x="201.2" y="122.3">7</text>
<text x="229.2" y="124.8">3</text>
<text x="178.4" y="127.4">5</text>
<text x="178.4" y="129.9">8</text>
<text x="201.2" y="127.4">6</text>
<text x="190.2" y="134.7" transform="rotate(-90 190.2 134.7)">2</text>
<text x="227.1" y="133.4" transform="rotate(-90 227.1 133.4)">1</text>
</g>
</svg>
